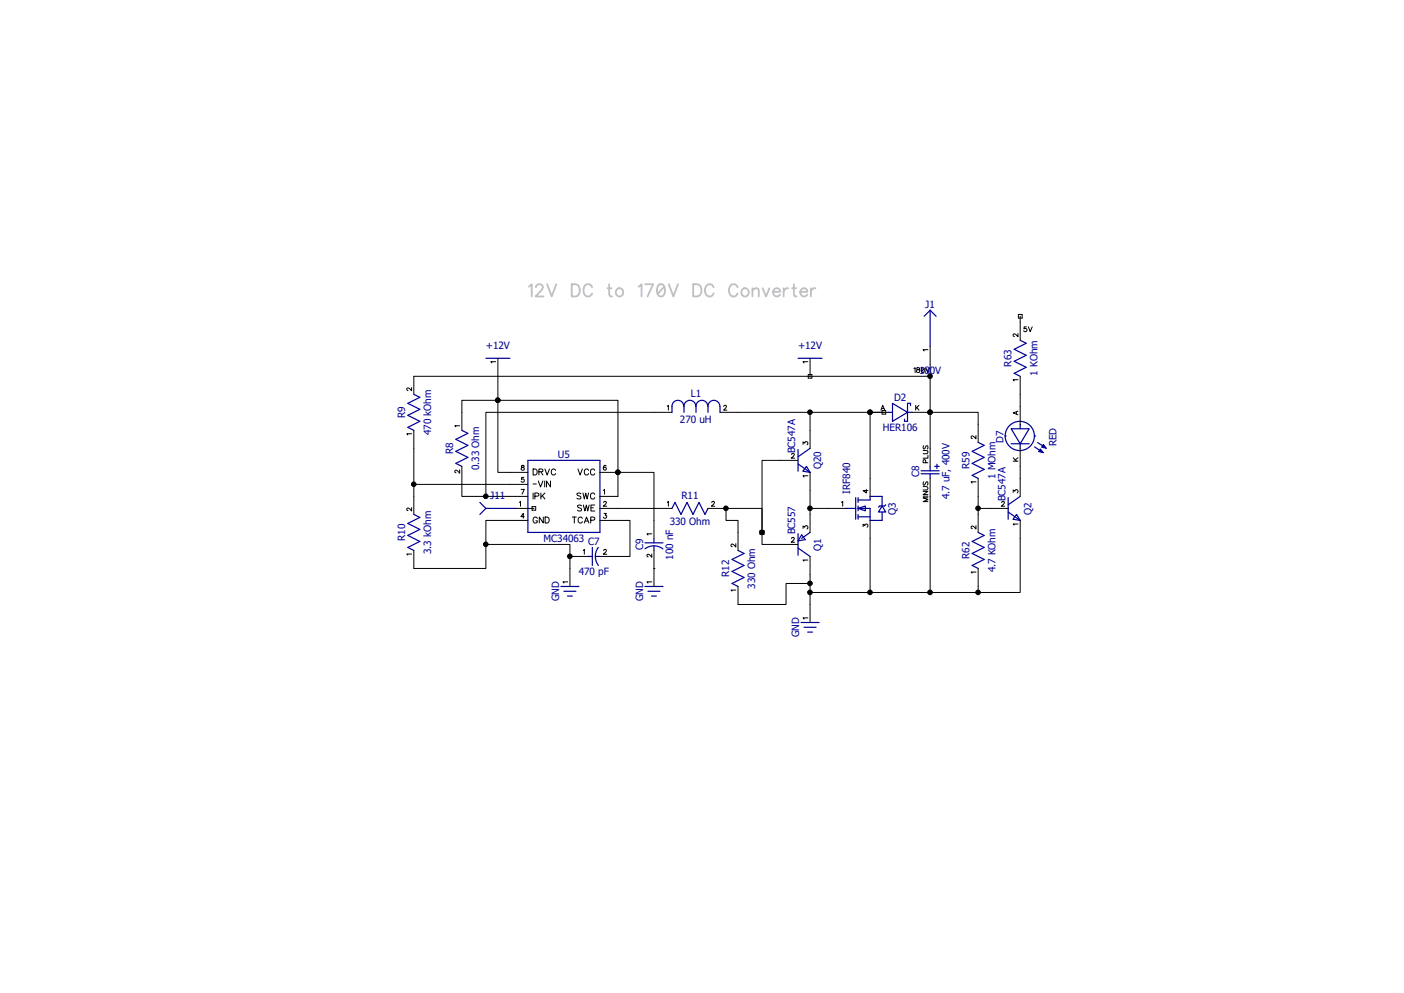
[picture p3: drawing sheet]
<svg xmlns="http://www.w3.org/2000/svg" width="297mm" height="210mm" viewBox="0 0 297 210" stroke-linecap="round" stroke-linejoin="round" font-family="sans-serif">
<path d="M0 0h297v210h-297z" fill-rule="evenodd" fill="#fff" stroke="#fff" stroke-width=".34"/>
<g fill="none" stroke="#c0c0c0" stroke-width=".38">
<path d="M111.9 60.6l.6-.5v2.6M113.4 60.7l.1-.3a.8 .8 0 0 1 1.2 0l.2 .2-.2 .5-1.4 1.6h1.7M115.7 60.1l1 2.6 1-2.6M120.9 60.1h.9a1.39 1.39 0 0 1 .9 1.3 1.39 1.39 0 0 1-.9 1.3h-.9zM125.3 60.7a.93 .93 0 0 0-1.1-.6 .93 .93 0 0 0-.8 1 1.11 1.11 0 0 0 .3 1.2 1.11 1.11 0 0 0 1.2 .3l.4-.5M128.5 61h.9M128.9 60.1v2.1l.1 .4 .5 .1M135.1 60.6l.6-.5v2.6M136.5 60.1h1.7l-1.2 2.6M139.4 60.2a.78 .78 0 0 1 1.1 .4 2.04 2.04 0 0 1-.2 2 .78 .78 0 0 1-1.2-.4 2.04 2.04 0 0 1 .3-2zM140.5 60.6l-1.4 1.6M141.5 60.1l1 2.6 .9-2.6"/>
<path d="M146.6 60.1h.9a1.36 1.36 0 0 1 .9 1.3 1.36 1.36 0 0 1-.9 1.3h-.9zM151 60.7a.87 .87 0 0 0-1.1-.6 1.48 1.48 0 0 0 0 2.6 .87 .87 0 0 0 1.1-.6M156 60.7a.9 .9 0 0 0-1.3-.5 1.53 1.53 0 0 0 .2 2.5 .93 .93 0 0 0 1.1-.6M159.2 61.5l.6-.5 .6 .1 .1 1.6M159.2 61v1.7M161.3 61l.8 1.7 .7-1.7M163.5 61.7h1.5a.79 .79 0 0 0-1.1-.7 .79 .79 0 0 0-.2 1.3 .77 .77 0 0 0 1.3 0M165.8 61v1.7M166.8 61a.85 .85 0 0 0-1 .7M167.6 61h.8M167.9 60.1l.1 2.5 .5 .1M169.3 61.7h1.5a.79 .79 0 0 0-1.1-.7 .79 .79 0 0 0-.3 1.3 .77 .77 0 0 0 1.4 0"/>
<path d="M171.5 61v1.7M172.5 61a.85 .85 0 0 0-1 .7"/>
<circle cx="131.1" cy="61.8" r=".86"/>
<circle cx="157.6" cy="61.8" r=".85"/>
</g>
<g fill="none" stroke="#000" stroke-width=".21">
<path d="M104.9 76.5h-1.1l.3 .3M105.3 75.8v8.9h25.4v15.2M170.9 76.5h-1l.2 .3M171 79.2h.7v.8h-.7zM171.4 75.8v3.8M193.3 78l.3-.2v1M194 77.8v.3a.43 .43 0 0 1 .5 .1 .43 .43 0 0 1 0 .5l-.2 .1a.31 .31 0 0 1-.4-.2 .31 .31 0 0 1 .3-.4l.3-.1v-.3zM195 77.8a.51 .51 0 0 1 .6 .4 .51 .51 0 0 1-.3 .6l-.3-.1-.1-.3zM195.5 78l-.6 .6M195.9 77.8l.4 1 .3-1M196.3 74h-1l.2 .2M196.8 73.2v6.4"/>
<path d="M215.3 70.5v.7l-.8-.6-.1 .1-.1 .3 .3 .2M215.4 66.5h.8v.8h-.8zM215.8 66.9v5.1M215.8 79.6v10.1M217.1 69.1h-.4l-.1 .5a.36 .36 0 0 1 .6-.1 .36 .36 0 0 1-.1 .6 .36 .36 0 0 1-.5-.2M217.6 69.1l.3 1 .5-1M87.1 82v.6l-.8-.6-.2 .1v.3l.2 .2M87.1 91.7h-1l.2 .3M87.5 83.4v-3.8h109.3v19M87.5 91v11.4h24.2M97.2 90h-1l.2 .3M97.2 99.4v.7l-.7-.7-.3 .2 .1 .3 .2 .1"/>
<path d="M97.7 91v-6.3h7.6v15.2h6.4M97.7 98.6v6.4h14M110.4 98.5v.3l.4 .1 .1 .2-.1 .3h-.3l-.3-.2 .2-.3 .5-.2-.1-.2zM112.8 99.2h.4a.68 .68 0 0 1 .4 .6 .68 .68 0 0 1-.4 .7h-.4zM114 99.8l.8-.1v-.4l-.8-.1v1.3M114.4 99.8l.5 .7M115.3 99.2l.4 1.3 .5-1.3M117.5 99.5a.46 .46 0 0 0-.5-.3 .46 .46 0 0 0-.4 .5v.3a.46 .46 0 0 0 .4 .5 .46 .46 0 0 0 .5-.3M122.3 99.2l.4 1.3 .5-1.3M124.5 99.5a.46 .46 0 0 0-.5-.3 .46 .46 0 0 0-.4 .5v.3a.46 .46 0 0 0 .4 .5 .46 .46 0 0 0 .5-.3M125.8 99.5a.46 .46 0 0 0-.5-.3 .46 .46 0 0 0-.4 .5v.3a.46 .46 0 0 0 .4 .5 .46 .46 0 0 0 .5-.3M126.9 99.9h3.8"/>
<path d="M128.2 98.6v-.1a.45 .45 0 0 0-.6 .4 .45 .45 0 0 0 .6 .4 .33 .33 0 0 0-.1-.5 .33 .33 0 0 0-.5 .3M130.7 99.9v5.1h-3.8M130.7 99.9h7.6v14M141.2 85.9l.2-.2v1M142.2 87.2h-39.4v17.8M152.3 87.2h35.6M153.1 86l.2-.3 .3 .1 .1 .1-.6 .8h.7M167.5 96.1l.1-.2h.3l.1 .2-.1 .3-.5 .5h.7M168.8 97.4h-7.6v15.2M169.9 94v-.5l.4 .2v-.1a.35 .35 0 0 1 .5-.1 .35 .35 0 0 1-.1 .6M171.4 99.9v7.6h7.6M171.4 87.2v7.6"/>
<path d="M184.1 87.2h.1M184.1 87.2v17.8M186.4 86.7l.3-1 .5 1M186.5 86.4h.5M186.6 86.8h.8v.8h-.8zM193 87.2h3.8M193.7 85.7v1M193.9 86.1l.5 .6M194.4 85.7l-.7 .7M195.3 95.3h.9l.1 .3-.1 .3-.9 .1M195.4 94.3l-.1 .2 .1 .5 .3-.1 .3-.6 .3 .1-.1 .6M195.8 97.9v-.4l-.3-.3-.2 .3v.4h1"/>
<path d="M196.3 96.3v.6h-1M196.8 87.2h.1M196.8 87.2h10.1v6.4M206.5 92.1v.7l-.8-.6-.2 .1-.1 .3 .3 .2M214.3 97.5h1M214.3 96.8l.7 .7M215 87.1v.5M215.3 87l-1 .3 1 .4M215.3 80.3h-1l.2 .3M215.3 96.8l-.5 .5M215.8 94.8v10.2M87.1 107.4v.7l-.7-.7-.3 .2v.3l.2 .1"/>
<path d="M87.1 117.2h-1l.2 .2M87.5 102.4v6.4M102.8 115.1v5.1h-15.3v-3.8M109.1 107.5h3.8M109.9 106.3l.2-.3v1.1M110.2 103.5h.7l-.5 1M110.8 101h-.4l-.1 .4a.35 .35 0 0 1 .5 0 .35 .35 0 0 1-.1 .6 .35 .35 0 0 1-.5-.2M110.9 109.3h-.7l.5-.7v1M111.7 110.1h-8.9v5h17.8v8.9M112.6 107.1h.7v.8h-.7zM112.8 102.4h.7M112.8 104.3v1.2"/>
<path d="M113.2 104.9l.8-.1v-.4l-.8-.1v1.2M113.7 109.6a.46 .46 0 0 0-.6-.2 .46 .46 0 0 0-.3 .5v.3a.45 .45 0 0 0 .4 .4 .45 .45 0 0 0 .5-.4h-.3M113.9 101.7l.4 1.3 .6-1.3M114.4 104.3v1.2M114.7 104.8l.6 .7M114.9 109.3v1.3l-.8-1.3v1.3M115.2 101.7v1.3M115.3 104.3l-.9 .8M115.3 109.3h.4a.68 .68 0 0 1 .5 .7 .68 .68 0 0 1-.5 .6h-.4zM116.5 101.7v1.3l-.9-1.3v1.3M120.6 117.7h.1M120.6 117.7h3.8"/>
<path d="M121.1 109.3h.8M121.5 109.3v1.3M122.9 104.4l-.3-.1-.6 .1 .2 .4 .6 .2 .1 .2v.2l-.3 .1-.6-.1M123 107l-.3-.2-.5 .2 .1 .3 .6 .2 .1 .2v.2l-.3 .2-.5-.2M123.2 109.6a.46 .46 0 0 0-.5-.2 .46 .46 0 0 0-.4 .5v.3a.46 .46 0 0 0 .4 .4 .46 .46 0 0 0 .5-.3M123.3 104.3l.3 1.2 .3-1.2 .3 1.2 .3-1.2M123.4 116.4l.2-.2v1M123.4 106.8l.3 1.3 .3-1.3 .3 1.3 .3-1.3M123.6 110.6l.5-1.3 .5 1.3M123.8 110.2h.6M125 110l.8-.1v-.4l-.8-.2v1.3M125 107.4h.5"/>
<path d="M125.8 104.6a.46 .46 0 0 0-.5-.3 .46 .46 0 0 0-.4 .5v.3a.46 .46 0 0 0 .4 .4 .46 .46 0 0 0 .5-.3M125.8 106.8h-.8v1.3h.8M126.9 110.1h6.4v7.6h-6.4M126.9 107.5h15.3M127.6 103.7l.3-.2v1M127.7 116.5l.2-.3h.3l.1 .2-.2 .4-.5 .4h.8M127.7 106.3l.2-.3 .3 .1 .1 .2-.2 .3-.5 .5h.8M127.8 108.6h.5l-.3 .4h.1a.36 .36 0 0 1 .1 .6 .36 .36 0 0 1-.6-.2M137.9 117.2v.7l-.7-.7-.3 .2v.3l.2 .1M137.9 112.9h-1l.2 .3M138.3 116.4v7.6M141.2 106.3l.2-.3v1.1"/>
<path d="M149.8 107.5h3.8M150.6 106.3l.1-.3 .3 .1 .1 .2-.1 .3-.5 .5h.7M153.6 107.5v2.6h2.5v6.3M153.6 107.5h7.6v7.6h7.6M155.7 115v.7l-.8-.6-.3 .1 .1 .3 .2 .1M160.8 112.2h.8v.8h-.8zM161.2 112.6h.1M167.5 113.9l.1-.2h.3l.1 .2-.1 .3-.5 .5h.7M169.9 111.8v-.5l.4 .2v-.1a.36 .36 0 0 1 .5-.1 .36 .36 0 0 1-.1 .6M170.9 118.4h-1l.2 .3M170.9 100.6h-1l.2 .3M171.4 107.5v5.1"/>
<path d="M171.4 117.7v5.7M178 106.3l.3-.3v1.1M182.6 111.4v-.5l.4 .3a.35 .35 0 0 1 .5-.3 .35 .35 0 0 1-.1 .6M183.3 103.5v.8l-.7-.5h1M195.3 102.9h.7l.3 .3v.3l-.3 .1h-.7M195.3 103.9h1l-1 .7h1M195.3 104.9h1M195.4 101.9l-.1 .3 .1 .4 .3-.1 .3-.6h.2l.1 .3-.1 .4M196.3 105.3h-1l1 .4-1 .4h1M196.8 101.2v24.1h-12.7v-15.2M206.5 101.9h-1.1l.3 .3M206.5 111.2v.7l-.8-.6-.3 .1 .1 .3 .2 .1"/>
<path d="M206.9 107.5h6.4M206.9 101.2v11.4M211.9 106.3l.2-.3 .3 .1 .1 .2-.2 .3-.5 .5h.8M214.3 104.1v-.5l.4 .3v-.1a.36 .36 0 0 1 .6-.1 .36 .36 0 0 1-.1 .6M215.3 110.8h-1l.2 .2M215.8 110.1v15.2h-8.9M120.1 123.1h-1l.2 .2M137.9 123.1h-1l.2 .2M138.3 120.2h.1M155.7 124.8h-1.1l.3 .2M156.1 124v3.8h10.2v-4.4h5.1v8.3M170.9 130.7h-1l.2 .2"/>
<path d="M171.4 125.3h12.7M206.5 121h-1.1l.3 .2M206.9 120.2v5.1h-10.1"/>
</g>
<g fill="#000" stroke="#000" stroke-width=".21">
<circle cx="196.7" cy="79.6" r=".49"/>
<circle cx="105.3" cy="84.6" r=".49"/>
<circle cx="130.7" cy="99.9" r=".49"/>
<circle cx="171.3" cy="87.2" r=".49"/>
<circle cx="184" cy="87.2" r=".49"/>
<circle cx="196.7" cy="87.2" r=".49"/>
<circle cx="87.5" cy="102.4" r=".49"/>
<circle cx="102.8" cy="105" r=".49"/>
<circle cx="102.8" cy="115.1" r=".49"/>
<circle cx="120.5" cy="117.7" r=".49"/>
<circle cx="153.6" cy="107.5" r=".49"/>
<circle cx="161.2" cy="112.6" r=".49"/>
<circle cx="171.3" cy="107.5" r=".49"/>
<circle cx="206.9" cy="107.5" r=".49"/>
<circle cx="171.3" cy="123.4" r=".49"/>
<circle cx="171.3" cy="125.3" r=".49"/>
<circle cx="184" cy="125.3" r=".49"/>
<circle cx="196.7" cy="125.3" r=".49"/>
<circle cx="206.9" cy="125.3" r=".49"/>
</g>
<g fill="none" stroke="#000096" stroke-width=".25">
<path d="M102.8 75.8h5.1M168.8 75.8h5.1M196.8 65.6v7.6M196.8 65.6l1.2 1.3M196.8 65.6l-1.3 1.3M215.8 72l1.3 .6-2.6 1.3 2.6 1.2-2.6 1.3 2.6 1.3-2.6 1.3 1.3 .6M87.5 83.4l1.3 .6-2.5 1.3 2.5 1.3-2.5 1.2 2.5 1.3-2.5 1.3 1.2 .6M97.7 91l1.3 .7-2.6 1.2 2.6 1.3-2.6 1.3 2.6 1.2-2.6 1.3 1.3 .6M111.7 97.4h15.2v15.2h-15.2zM144.7 85.9a1.25 1.25 0 0 0-1.3-1.2 1.25 1.25 0 0 0-1.2 1.2v1.3M147.2 85.9a1.25 1.25 0 0 0-1.3-1.2 1.25 1.25 0 0 0-1.2 1.2v1.3M149.7 85.9a1.25 1.25 0 0 0-1.2-1.2 1.25 1.25 0 0 0-1.3 1.2v1.3"/>
<path d="M152.3 85.9a1.25 1.25 0 0 0-1.3-1.2 1.25 1.25 0 0 0-1.2 1.2v1.3M152.3 85.9v1.3M168.8 95.1v4.6M168.8 98.1l2.6 1.8M170.6 98.6l.8 1.3-1.6-.2zM171.4 94.8l-2.6 1.8M187.9 87.2h.9M188.8 85.3l3.2 1.9-3.2 1.9zM192 87.2h1M192.6 85.8v-.5h-.6v3.8h-.7v-.5M194.9 99.6h3.8M196.8 98.6v1"/>
<path d="M197.7 98.6h1M198.2 98.2v.9M206.9 93.6l1.3 .6-2.5 1.3 2.5 1.2-2.5 1.3 2.5 1.3-2.5 1.2 1.2 .7M212.6 92.2h.1M212.6 92.2a3.1 3.1 0 0 1 3.1-3.1 3.1 3.1 0 0 1 3.1 3.1M212.6 92.2a3.1 3.1 0 0 0 3.1 3.1 3.1 3.1 0 0 0 3.1-3.1M213.9 90.7h3.8l-1.9 3.2zM213.9 93.9h3.8M215.8 89.7v1M215.8 93.9v.9M218.9 92.2h.1M218.9 94.5l1 .7"/>
<path d="M219.5 93.6l1.1 .7M87.5 108.8l1.3 .6-2.5 1.3 2.5 1.3-2.5 1.2 2.5 1.3-2.5 1.3 1.2 .6M101.5 106.3l1.3 1.2M102.8 107.5l-1.3 1.3M102.8 107.5h6.3M124.4 117.7h.9M125.3 115.8v3.8M125.9 117.7h1M126.6 115.8a3.2 3.2 0 0 0 0 3.8M136.4 116.1a3.2 3.2 0 0 1 3.8 0M136.4 114.8h3.9M138.3 113.9v.9"/>
<path d="M138.3 115.4v1M142.2 107.5l.6-1.2 1.3 2.5 1.2-2.5 1.3 2.5 1.3-2.5 1.2 2.5 .7-1.3M156.1 116.4l1.3 .7-2.5 1.2 2.5 1.3-2.5 1.3 2.5 1.2-2.5 1.3 1.2 .6M168.8 112.9v4.5M168.8 115.9l2.6 1.8M169.6 113.1l.7 1-1.5 .3zM171.4 112.6l-1.8 1.3M179 107.5h2M181 105.2v4.6M181.5 107.5l1.5-.5v1zM181.5 107.5h2.6v2.6h2.5v-1.8M181.5 105.7h2.6v-.7h2.5v2"/>
<path d="M181.5 109.3h2.6M181.5 105.2v1.1M181.5 107v1M181.5 108.8v1M186.6 107l.8 1.3h-1.6zM187.4 106.8l-.3 .2h-1l-.3 .3M194.9 100.2h3.8M196.8 100.2v1M206.9 112.6l1.3 .6-2.5 1.3 2.5 1.3-2.5 1.3 2.5 1.2-2.5 1.3 1.2 .6M213.3 108.3l2.5 1.8M213.3 105.2v4.6M215.1 108.8l.7 1.3-1.5-.3z"/>
<path d="M215.8 105l-2.5 1.8M118.7 124h3.8M119.3 125.1h2.5M120.1 126.1h1M136.4 124h3.9M137.1 125.1h2.5M137.8 126.1h1.1M169.5 131.7h3.8M170.1 132.7h2.5M170.9 133.7h1"/>
</g>
<g fill="#000096" stroke="#000096" stroke-width=".21">
<path d="M220.7 94l.7 .8-1.1-.2z"/>
<path d="M220.1 95l.6 .8-1-.3z"/>
</g>
<g font-size="2.1" fill="#000096">
<text x="195.7" y="65.2">J1</text>
<text x="102.8" y="73.9">+12V</text>
<text x="168.8" y="73.9">+12V</text>
<text x="214" y="77.6" transform="rotate(-90 214 77.6)">R63</text>
<text x="194.4" y="79.2">180V</text>
<text x="219.5" y="79.5" transform="rotate(-90 219.5 79.5)">1 KOhm</text>
<text x="85.7" y="88.4" transform="rotate(-90 85.7 88.4)">R9</text>
<text x="143.8" y="89.5">270 uH</text>
<text x="146.1" y="84">L1</text>
<text x="189.1" y="84.9">D2</text>
<text x="91.2" y="92" transform="rotate(-90 91.2 92)">470 kOhm</text>
<text x="168.2" y="95.9" transform="rotate(-90 168.2 95.9)">BC547A</text>
<text x="186.7" y="91.2">HER106</text>
<text x="212.3" y="93.7" transform="rotate(-90 212.3 93.7)">D7</text>
<text x="223.5" y="94.4" transform="rotate(-90 223.5 94.4)">RED</text>
<text x="95.8" y="96.1" transform="rotate(-90 95.8 96.1)">R8</text>
<text x="101.3" y="99.4" transform="rotate(-90 101.3 99.4)">0.33 Ohm</text>
<text x="118" y="96.9">U5</text>
<text x="173.7" y="99.2" transform="rotate(-90 173.7 99.2)">Q20</text>
<text x="194.5" y="100.9" transform="rotate(-90 194.5 100.9)">C8</text>
<text x="205.1" y="99.1" transform="rotate(-90 205.1 99.1)">R59</text>
<text x="210.6" y="101.3" transform="rotate(-90 210.6 101.3)">1 MOhm</text>
<text x="103.7" y="105.6">J11</text>
<text x="144.1" y="105.6">R11</text>
<text x="179.9" y="104.5" transform="rotate(-90 179.9 104.5)">IRF840</text>
<text x="200.8" y="105.6" transform="rotate(-90 200.8 105.6)">4.7 uF, 400V</text>
<text x="212.7" y="106" transform="rotate(-90 212.7 106)">BC547A</text>
<text x="141.7" y="111.1">330 Ohm</text>
<text x="168.2" y="113" transform="rotate(-90 168.2 113)">BC557</text>
<text x="189.5" y="108.8" transform="rotate(-90 189.5 108.8)">Q3</text>
<text x="218.2" y="108.8" transform="rotate(-90 218.2 108.8)">Q2</text>
<text x="85.7" y="114.4" transform="rotate(-90 85.7 114.4)">R10</text>
<text x="91.2" y="117.2" transform="rotate(-90 91.2 117.2)">3.3 kOhm</text>
<text x="115" y="114.7">MC34063</text>
<text x="124.4" y="115.4">C7</text>
<text x="136.1" y="116.4" transform="rotate(-90 136.1 116.4)">C9</text>
<text x="142.4" y="118.4" transform="rotate(-90 142.4 118.4)">100 nF</text>
<text x="173.7" y="116.5" transform="rotate(-90 173.7 116.5)">Q1</text>
<text x="205.1" y="118.2" transform="rotate(-90 205.1 118.2)">R62</text>
<text x="122.4" y="121.7">470 pF</text>
<text x="154.3" y="122" transform="rotate(-90 154.3 122)">R12</text>
<text x="159.8" y="124.5" transform="rotate(-90 159.8 124.5)">330 Ohm</text>
<text x="210.6" y="121.1" transform="rotate(-90 210.6 121.1)">4.7 KOhm</text>
<text x="118.3" y="127.2" transform="rotate(-90 118.3 127.2)">GND</text>
<text x="136.1" y="127.2" transform="rotate(-90 136.1 127.2)">GND</text>
<text x="169.1" y="134.8" transform="rotate(-90 169.1 134.8)">GND</text>
</g>
</svg>
